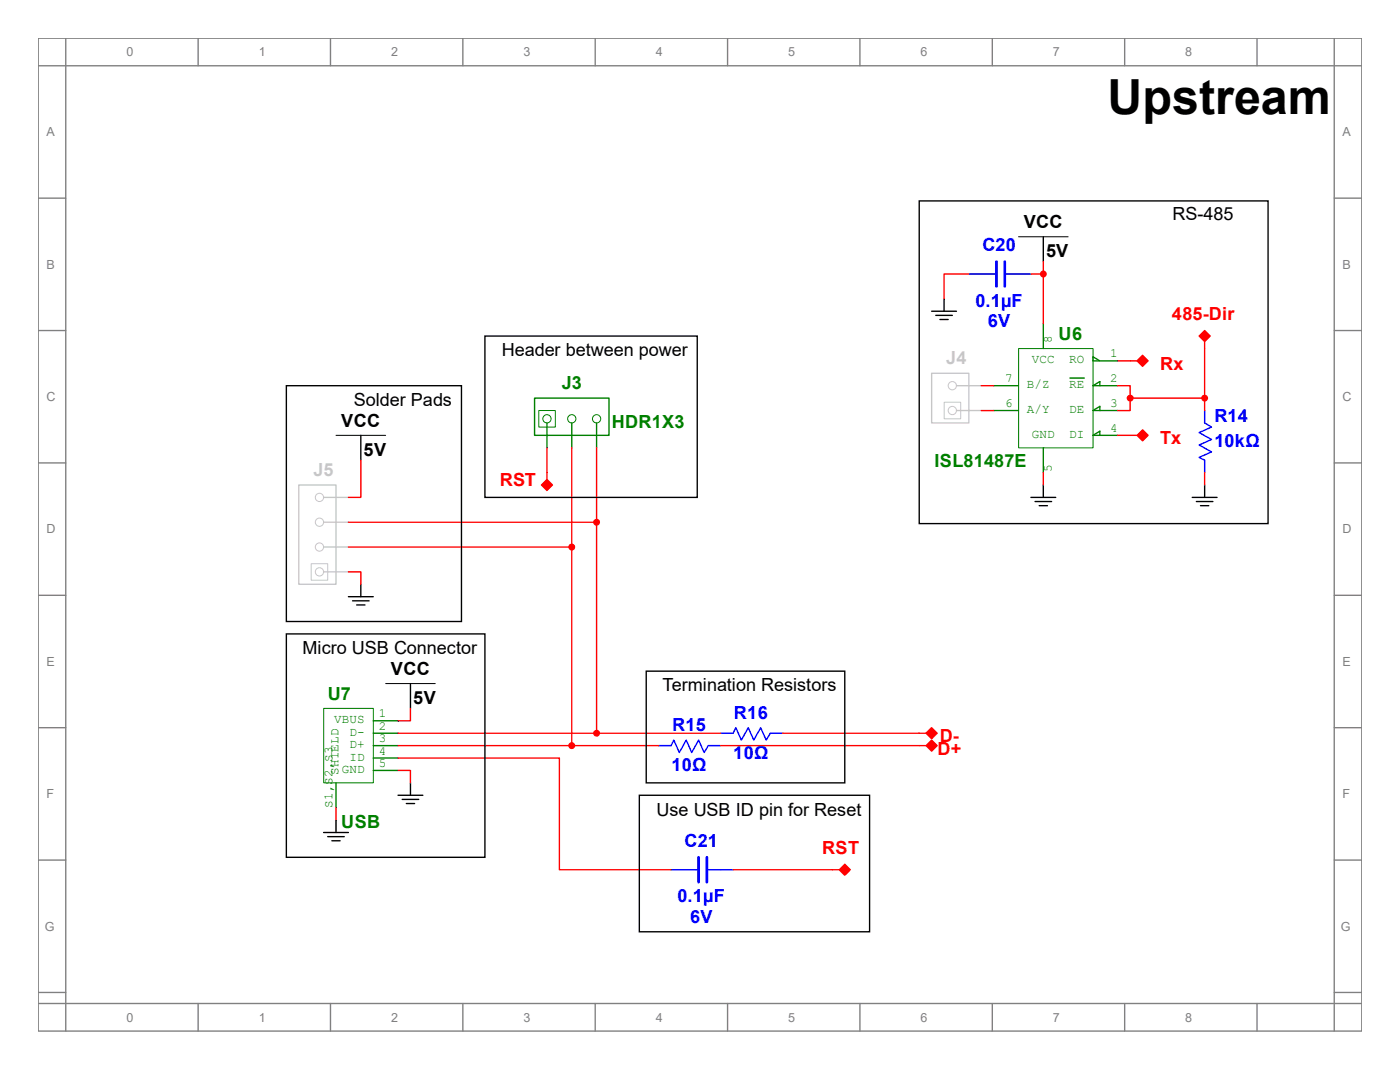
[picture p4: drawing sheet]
<svg xmlns="http://www.w3.org/2000/svg" width="279mm" height="216mm" viewBox="0 0 279 216" stroke-linecap="round" stroke-linejoin="round" font-family="sans-serif">
<g fill="none" stroke="#808080" stroke-width=".28">
<path d="M7.6 7.6h264.2v198.1h-264.2zM7.6 13.1h264.2M13.1 7.6v198.1M39.5 7.6v5.5M66 7.6v5.5M92.4 7.6v5.5M118.8 7.6v5.5M145.2 7.6v5.5M171.6 7.6v5.5M198 7.6v5.5M224.5 7.6v5.5M250.9 7.6v5.5"/>
<path d="M266.3 7.6v198.1M7.6 39.5h5.5M266.3 39.5h5.5M7.6 66h5.5M266.3 66h5.5M7.6 92.4h5.5M266.3 92.4h5.5M7.6 118.8h5.5M266.3 118.8h5.5M7.6 145.2h5.5M266.3 145.2h5.5M7.6 171.6h5.5"/>
<path d="M266.3 171.6h5.5M7.6 198h5.5M266.3 198h5.5M7.6 200.2h264.2M39.5 200.2v5.5M66 200.2v5.5M92.4 200.2v5.5M118.8 200.2v5.5M145.2 200.2v5.5M171.6 200.2v5.5M198 200.2v5.5M224.5 200.2v5.5"/>
<path d="M250.9 200.2v5.5"/>
</g>
<path d="M64.6 141.4h9.9v14.8h-9.9z" fill="none" stroke="#008000" stroke-width=".2"/>
<path d="M74.5 143.8h4.9" fill="none" stroke="#008000" stroke-width=".28"/>
<path d="M74.5 146.3h4.9" fill="none" stroke="#008000" stroke-width=".28"/>
<path d="M74.5 148.8h4.9" fill="none" stroke="#008000" stroke-width=".28"/>
<path d="M74.5 151.3h4.9" fill="none" stroke="#008000" stroke-width=".28"/>
<path d="M74.5 153.7h4.9" fill="none" stroke="#008000" stroke-width=".28"/>
<path d="M67.1 156.2v5" fill="none" stroke="#008000" stroke-width=".28"/>
<g fill="none" stroke="#c8c8c8" stroke-width=".2">
<path d="M62.1 112.5h3.3v3.3h-3.3z"/>
<circle cx="63.8" cy="99.3" r=".83"/>
<circle cx="63.8" cy="114.1" r=".83"/>
<circle cx="63.8" cy="109.2" r=".83"/>
<circle cx="63.8" cy="104.2" r=".83"/>
</g>
<path d="M59.6 96.8h7.5v19.8h-7.5zM64.6 99.3h2.5M64.6 114.1h2.5M64.6 109.2h2.5M64.6 104.2h2.5" fill="none" stroke="#c8c8c8" stroke-width=".28"/>
<path d="M67.1 114.1h2.4" fill="none" stroke="#c8c8c8" stroke-width=".28"/>
<path d="M67.1 109.2h2.4" fill="none" stroke="#c8c8c8" stroke-width=".28"/>
<path d="M67.1 104.2h2.4" fill="none" stroke="#c8c8c8" stroke-width=".28"/>
<path d="M67.1 99.3h2.4" fill="none" stroke="#c8c8c8" stroke-width=".28"/>
<path d="M72 86.9v4.9M79.4 158.7h5M80.3 159.5h3.3M81.9 156.2v2.5M81.1 160.3h1.6" fill="none" stroke="#000" stroke-width=".28"/>
<path d="M67.1 86.9h9.9" fill="none" stroke="#000" stroke-width=".2"/>
<path d="M203.3 69.6h14.8v19.8h-14.8z" fill="none" stroke="#008000" stroke-width=".2"/>
<path d="M219.5 72l-1.4-.8v.8h5" fill="none" stroke="#008000" stroke-width=".28"/>
<path d="M213.4 75.4h3.1" fill="none" stroke="#008000" stroke-width=".3"/>
<path d="M219.5 77v-.9l-1.4 .9h5" fill="none" stroke="#008000" stroke-width=".28"/>
<path d="M219.5 81.9v-.8l-1.4 .8h5" fill="none" stroke="#008000" stroke-width=".28"/>
<path d="M219.5 86.9v-.9l-1.4 .9h5" fill="none" stroke="#008000" stroke-width=".28"/>
<path d="M208.2 89.3v5" fill="none" stroke="#008000" stroke-width=".28"/>
<path d="M198.3 81.9h5" fill="none" stroke="#008000" stroke-width=".28"/>
<path d="M198.3 77h5" fill="none" stroke="#008000" stroke-width=".28"/>
<path d="M208.2 64.6v4.9" fill="none" stroke="#008000" stroke-width=".28"/>
<path d="M208.2 47.2v5M205.7 99.3h5M208.2 96.8v2.5M206.6 100.1h3.3M207.4 100.9h1.6" fill="none" stroke="#000" stroke-width=".28"/>
<path d="M227.2 72l.8-.8 .9 .8-.9 .8zM208.2 94.3v2.5" fill="none" stroke="#f00" stroke-width=".28"/>
<path d="M203.3 47.2h9.9" fill="none" stroke="#000" stroke-width=".2"/>
<path d="M226.9 72l1.1-1.1 1.1 1.1-1.1 1.1z" fill-rule="evenodd" fill="#f00" stroke="#f00" stroke-width=".28"/>
<path d="M227.8 72l.2-.3 .3 .3-.3 .3z" fill="none" stroke="#f00" stroke-width=".2"/>
<path d="M225.6 72h1.3M227.2 86.9l.8-.9 .9 .9-.9 .8z" fill="none" stroke="#f00" stroke-width=".28"/>
<path d="M226.9 86.9l1.1-1.1 1.1 1.1-1.1 1.1z" fill-rule="evenodd" fill="#f00" stroke="#f00" stroke-width=".28"/>
<path d="M227.8 86.9l.2-.3 .3 .3-.3 .2z" fill="none" stroke="#f00" stroke-width=".2"/>
<path d="M223.1 72h2.5M240.4 66.2l.8 .9-.8 .8-.8-.8zM223.1 86.9h3.8" fill="none" stroke="#f00" stroke-width=".28"/>
<path d="M239.3 67.1l1.1-1.1 1.1 1.1-1.1 1.1z" fill-rule="evenodd" fill="#f00" stroke="#f00" stroke-width=".28"/>
<path d="M240.1 67.1l.3-.3 .3 .3-.3 .2z" fill="none" stroke="#f00" stroke-width=".2"/>
<path d="M240.4 68.2v1.3M185.1 148.8l.8-.8 .9 .8-.9 .8z" fill="none" stroke="#f00" stroke-width=".28"/>
<path d="M185.9 147.7l1.1 1.1-1.1 1.1-1.1-1.1z" fill-rule="evenodd" fill="#f00" stroke="#f00" stroke-width=".28"/>
<path d="M185.7 148.8l.2-.3 .3 .3-.3 .3z" fill="none" stroke="#f00" stroke-width=".2"/>
<path d="M183.5 148.8h1.3M185.1 146.3l.8-.8 .9 .8-.9 .8z" fill="none" stroke="#f00" stroke-width=".28"/>
<path d="M185.9 145.2l1.1 1.1-1.1 1.1-1.1-1.1z" fill-rule="evenodd" fill="#f00" stroke="#f00" stroke-width=".28"/>
<path d="M185.9 146l.3 .3-.3 .3-.2-.3z" fill="none" stroke="#f00" stroke-width=".2"/>
<path d="M183.5 146.3h1.3" fill="none" stroke="#f00" stroke-width=".28"/>
<path d="M240.4 84.4l1.4 .8-2.5 1.1 2.5 1.4-2.5 1.1 2.5 1.4-2.5 1.1 1.1 .5" fill="none" stroke="#00f" stroke-width=".28"/>
<path d="M240.4 91.8v2.5" fill="none" stroke="#00f" stroke-width=".28"/>
<path d="M240.4 81.9v2.5" fill="none" stroke="#00f" stroke-width=".28"/>
<path d="M237.9 99.3h5M240.4 96.8v2.5M238.8 100.1h3.3M239.6 100.9h1.6" fill="none" stroke="#000" stroke-width=".28"/>
<path d="M240.4 94.3v2.5" fill="none" stroke="#f00" stroke-width=".28"/>
<g fill="none" stroke="#c8c8c8" stroke-width=".2">
<path d="M188.4 80.3h3.3v3.3h-3.3z"/>
<circle cx="190.1" cy="77" r=".83"/>
<circle cx="190.1" cy="81.9" r=".83"/>
</g>
<path d="M185.9 74.5h7.5v9.9h-7.5zM190.9 77h2.5M190.9 81.9h2.5" fill="none" stroke="#c8c8c8" stroke-width=".28"/>
<path d="M193.4 81.9h2.4" fill="none" stroke="#c8c8c8" stroke-width=".28"/>
<path d="M193.4 77h2.4" fill="none" stroke="#c8c8c8" stroke-width=".28"/>
<path d="M208.2 52.2v12.4M195.8 77h2.5M195.8 81.9h2.5" fill="none" stroke="#f00" stroke-width=".28"/>
<circle cx="208.2" cy="54.7" r=".55" fill="#f00" stroke="#f00" stroke-width=".28"/>
<path d="M188.4 59.6v2.5M185.9 62.1h5M186.8 62.9h3.3M187.6 63.8h1.6" fill="none" stroke="#000" stroke-width=".28"/>
<g fill="none" stroke="#008000" stroke-width=".2">
<path d="M107.5 81.9h3.3v3.3h-3.3z"/>
<circle cx="109.2" cy="83.6" r=".83"/>
<circle cx="114.1" cy="83.6" r=".83"/>
<circle cx="119.1" cy="83.6" r=".83"/>
</g>
<path d="M106.7 79.4h14.8v7.5h-14.8zM109.2 84.4v2.5M114.1 84.4v2.5M119.1 84.4v2.5" fill="none" stroke="#008000" stroke-width=".28"/>
<path d="M109.2 86.9v2.4" fill="none" stroke="#008000" stroke-width=".28"/>
<path d="M114.1 86.9v2.4" fill="none" stroke="#008000" stroke-width=".28"/>
<path d="M119.1 86.9v2.4" fill="none" stroke="#008000" stroke-width=".28"/>
<g fill="#f00" stroke="#f00" stroke-width=".28">
<circle cx="119.1" cy="104.2" r=".55"/>
<circle cx="114.1" cy="109.2" r=".55"/>
</g>
<path d="M114.1 89.3v19.9h-44.6M119.1 89.3v14.9h-49.6" fill="none" stroke="#f00" stroke-width=".28"/>
<path d="M146.3 146.3l.6-1.1 1.1 2.5 1.3-2.5 1.1 2.5 1.4-2.5 1.1 2.5 .8-1.4" fill="none" stroke="#00f" stroke-width=".28"/>
<path d="M143.8 146.3h2.5" fill="none" stroke="#00f" stroke-width=".28"/>
<path d="M133.9 148.8l.6-1.1 1.1 2.5 1.3-2.5 1.1 2.5 1.4-2.5 1.1 2.5 .9-1.4M153.7 146.3h2.5" fill="none" stroke="#00f" stroke-width=".28"/>
<path d="M131.4 148.8h2.5" fill="none" stroke="#00f" stroke-width=".28"/>
<path d="M198.3 54.7h.6M200.5 54.7h2.8M141.4 148.8h2.4" fill="none" stroke="#00f" stroke-width=".28"/>
<g fill="#f00" stroke="#f00" stroke-width=".28">
<circle cx="114.1" cy="148.8" r=".55"/>
<circle cx="119.1" cy="146.3" r=".55"/>
</g>
<path d="M114.1 109.2v39.6M119.1 104.2v42.1M79.4 148.8h52M79.4 146.3h64.4M143.8 148.8h39.7M156.2 146.3h27.3" fill="none" stroke="#f00" stroke-width=".28"/>
<path d="M198.9 52.2v4.9M200.5 52.2v4.9" fill="none" stroke="#00f" stroke-width=".55"/>
<path d="M203.3 54.7h2.4" fill="none" stroke="#00f" stroke-width=".28"/>
<path d="M193.4 54.7h4.9" fill="none" stroke="#00f" stroke-width=".28"/>
<path d="M193.4 54.7h-5v4.9M205.7 54.7h2.5M168.6 172.7l.8 .8-.8 .9-.8-.9z" fill="none" stroke="#f00" stroke-width=".28"/>
<path d="M167.5 173.5l1.1-1.1 1.1 1.1-1.1 1.1z" fill-rule="evenodd" fill="#f00" stroke="#f00" stroke-width=".28"/>
<path d="M168.3 173.5l.3-.2 .3 .2-.3 .3z" fill="none" stroke="#f00" stroke-width=".2"/>
<path d="M166.1 173.5h1.4" fill="none" stroke="#f00" stroke-width=".28"/>
<path d="M138.9 173.5h.5M141.1 173.5h2.7" fill="none" stroke="#00f" stroke-width=".28"/>
<path d="M139.4 171.1v4.9M141.1 171.1v4.9" fill="none" stroke="#00f" stroke-width=".55"/>
<path d="M143.8 173.5h2.5" fill="none" stroke="#00f" stroke-width=".28"/>
<path d="M133.9 173.5h5" fill="none" stroke="#00f" stroke-width=".28"/>
<path d="M108.3 96.8l.9-.9 .8 .9-.8 .8zM79.4 151.3h32.2v22.2h22.3M146.3 173.5h19.8" fill="none" stroke="#f00" stroke-width=".28"/>
<path d="M109.2 95.7l1.1 1.1-1.1 1.1-1.1-1.1z" fill-rule="evenodd" fill="#f00" stroke="#f00" stroke-width=".28"/>
<path d="M108.9 96.8l.3-.3 .2 .3-.2 .2z" fill="none" stroke="#f00" stroke-width=".2"/>
<path d="M223.1 77h2.5v2.4M225.6 79.4v2.5h-2.5M225.6 79.4h14.8M240.4 69.5v12.4M72 91.8v7.5h-2.5M109.2 89.3v6.4M69.5 114.1h2.5v2.5M79.4 153.7h2.5v2.5M81.9 141.4v2.4h-2.5M67.1 161.2v2.4" fill="none" stroke="#f00" stroke-width=".28"/>
<path d="M77 136.4h9.9" fill="none" stroke="#000" stroke-width=".2"/>
<g fill="none" stroke="#000" stroke-width=".28">
<path d="M183.5 40.1h69.6v64.4h-69.6zM57.1 77h35v47h-35zM96.8 67.1h42.3v32.2h-42.3zM69.5 119.1h5M70.4 119.9h3.3M72 116.6v2.5M57.1 126.5h39.7v44.6h-39.7zM71.2 120.7h1.6M81.9 136.4v5M129 133.9h39.6v22.3h-39.6zM127.6 158.7h45.9v27.2h-45.9zM64.6 166.1h4.9"/>
<path d="M65.4 166.9h3.3M66.2 167.8h1.7M67.1 163.6v2.5"/>
</g>
<g fill="#f00" stroke="#f00" stroke-width=".28">
<circle cx="225.6" cy="79.4" r=".55"/>
<circle cx="240.4" cy="79.4" r=".55"/>
</g>
<text font-size="9.7" x="221" y="22.6">Upstream</text>
<g font-size="3.6">
<text x="204.3" y="45.5">VCC</text>
<text x="234" y="43.9">RS-485</text>
<text x="208.8" y="51.3">5V</text>
<text x="100.2" y="71.1">Header between power</text>
<text x="70.6" y="81">Solder Pads</text>
<text x="68.1" y="85.1">VCC</text>
<text x="72.6" y="90.9">5V</text>
<text x="60.4" y="130.5">Micro USB Connector</text>
<text x="78" y="134.7">VCC</text>
<text x="132.2" y="138">Termination Resistors</text>
<text x="82.5" y="140.4">5V</text>
<text x="131" y="162.7">Use USB ID pin for Reset</text>
</g>
<g font-size="3.6" fill="#00f">
<text x="196" y="50.2">C20</text>
<text x="194.6" y="61.2">0.1µF</text>
<text x="197.1" y="65.3">6V</text>
<text x="242.4" y="84.3">R14</text>
<text x="242.4" y="89.2">10kΩ</text>
<text x="146.5" y="143.5">R16</text>
<text x="134.1" y="145.9">R15</text>
<text x="134" y="153.9">10Ω</text>
<text x="146.3" y="151.4">10Ω</text>
<text x="136.6" y="169">C21</text>
<text x="135.2" y="180">0.1µF</text>
<text x="137.7" y="184.2">6V</text>
</g>
<g font-size="3.6" fill="#f00">
<text x="233.9" y="63.9">485-Dir</text>
<text x="231.5" y="73.8">Rx</text>
<text x="231.5" y="88.7">Tx</text>
<text x="99.8" y="96.9">RST</text>
<text x="187.5" y="148.1">D-</text>
<text x="187.1" y="150.6">D+</text>
<text x="164.1" y="170.4">RST</text>
</g>
<g font-size="3.6" fill="#008000">
<text x="211.2" y="67.8">U6</text>
<text x="112.1" y="77.7">J3</text>
<text x="122.1" y="85.4">HDR1X3</text>
<text x="186.5" y="93.1">ISL81487E</text>
<text x="65.4" y="139.6">U7</text>
<text x="68.1" y="165.2">USB</text>
</g>
<g font-size="3.6" fill="#c8c8c8">
<text x="188.8" y="72.7">J4</text>
<text x="62.6" y="95">J5</text>
</g>
<g font-size="2.5" fill="#808080">
<text x="25.2" y="11.2">0</text>
<text x="51.6" y="11.2">1</text>
<text x="78.1" y="11.2">2</text>
<text x="104.5" y="11.2">3</text>
<text x="130.9" y="11.2">4</text>
<text x="157.3" y="11.2">5</text>
<text x="183.7" y="11.2">6</text>
<text x="210.1" y="11.2">7</text>
<text x="236.6" y="11.2">8</text>
<text x="9.3" y="27.2">A</text>
<text x="267.9" y="27.2">A</text>
<text x="9.3" y="53.6">B</text>
<text x="267.9" y="53.6">B</text>
<text x="9.3" y="80">C</text>
<text x="267.9" y="80">C</text>
<text x="9.3" y="106.4">D</text>
<text x="267.9" y="106.4">D</text>
<text x="9.3" y="132.8">E</text>
<text x="267.9" y="132.8">E</text>
<text x="9.3" y="159.3">F</text>
<text x="267.9" y="159.3">F</text>
<text x="8.9" y="185.7">G</text>
<text x="267.6" y="185.7">G</text>
<text x="25.2" y="203.8">0</text>
<text x="51.6" y="203.8">1</text>
<text x="78.1" y="203.8">2</text>
<text x="104.5" y="203.8">3</text>
<text x="130.9" y="203.8">4</text>
<text x="157.3" y="203.8">5</text>
<text x="183.7" y="203.8">6</text>
<text x="210.1" y="203.8">7</text>
<text x="236.6" y="203.8">8</text>
</g>
<g font-size="2.5" fill="#008000">
<text x="209.9" y="68.4" transform="rotate(-90 209.9 68.4)">8</text>
<text x="221.5" y="71.3">1</text>
<text x="200.6" y="76.3">7</text>
<text x="204.9" y="77.5">B/Z</text>
<text x="205.9" y="72.4">VCC</text>
<text x="213.4" y="72.5">RO</text>
<text x="213.4" y="77.5">RE</text>
<text x="221.5" y="76.3">2</text>
<text x="200.6" y="81.2">6</text>
<text x="204.9" y="82.4">A/Y</text>
<text x="213.4" y="82.4">DE</text>
<text x="221.5" y="81.2">3</text>
<text x="205.9" y="87.5">GND</text>
<text x="213.4" y="87.4">DI</text>
<text x="221.5" y="86.2">4</text>
<text x="209.9" y="94.3" transform="rotate(-90 209.9 94.3)">5</text>
<text x="75.6" y="143.1">1</text>
<text x="66.7" y="144.4">VBUS</text>
<text x="69.8" y="146.8">D-</text>
<text x="69.8" y="149.3">D+</text>
<text x="75.6" y="145.6">2</text>
<text x="75.6" y="148.1">3</text>
<text x="67.6" y="154.6" transform="rotate(-90 67.6 154.6)">SHIELD</text>
<text x="68.2" y="154.3">GND</text>
<text x="69.8" y="151.8">ID</text>
<text x="75.6" y="150.6">4</text>
<text x="75.6" y="153">5</text>
<text x="66.4" y="161.2" transform="rotate(-90 66.4 161.2)">S1,S2,S3</text>
</g>
</svg>
